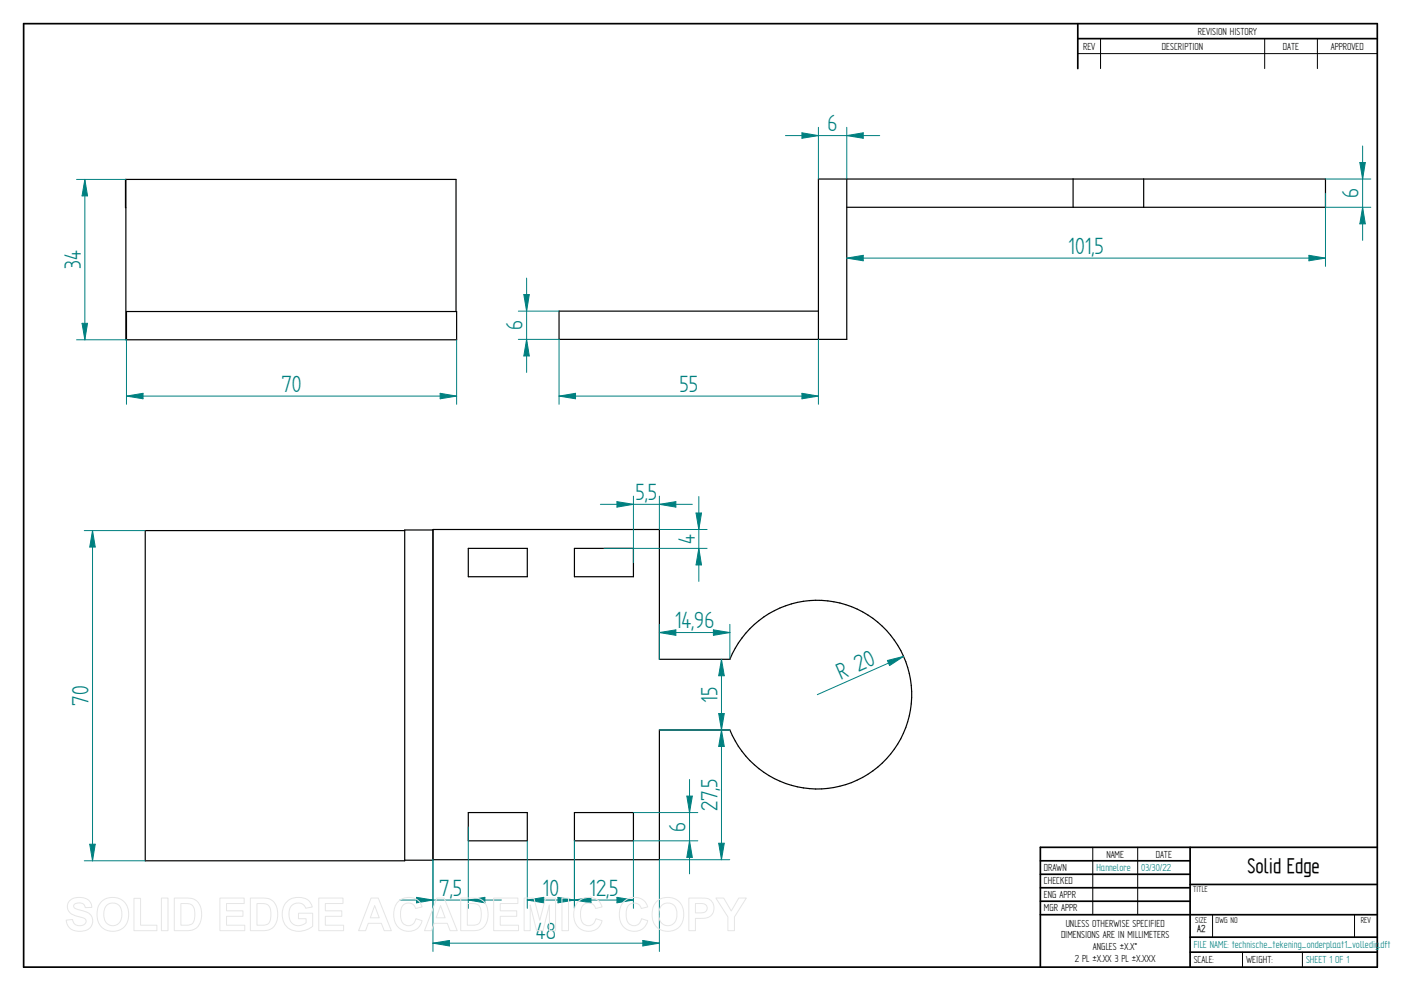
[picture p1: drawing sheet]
<svg xmlns="http://www.w3.org/2000/svg" width="594mm" height="420mm" viewBox="0 0 594 420" stroke-linecap="round" stroke-linejoin="round" font-family="sans-serif">
<g fill="none" stroke="#000" stroke-width=".72">
<path d="M10 10h574v400h-574zM457 10v19.1M457 16.4h127M504.6 359.2v50.8M584 359.2h-142.9v50.8M441.1 365h63.5M441.1 370.7h63.5M441.1 376.4h63.5M504.6 375h79.4M441.1 382.1h63.5M441.1 387.8h142.9M504.6 397.3h79.4"/>
<path d="M504.6 403.7h79.4"/>
</g>
<path d="M466.7 16.4v12.7M536.3 16.4v12.7M558.6 16.4v12.7M457 22.7h127M463.4 359.2v28.6M482.4 359.2v28.6M514.2 387.9v9.4M574.4 387.9v9.4M526.9 403.7v6.3M552.3 403.7v6.3" fill="none" stroke="#000" stroke-width=".42"/>
<path d="M53.4 76.1v68h140.2v-12h-140v12M359.1 75.9v68h-122v-12h109.9M455 75.9v12M485 75.9v12M53.4 88.1l-.2-12h140.2v56M359.1 87.9h203v-12h-215.1v68M183.6 224.7h-12v140.3h-110v-140h110M198.6 232.5h25v12h-25zM243.6 232.5h25v12h-25zM198.6 344.5h25v12h-25zM243.6 344.5h25v12h-25zM183.6 364.5h96v-55h29.9a40 40 0 0 0 61.4 16.8 40 40 0 0 0 0-63.6 40 40 0 0 0-61.4 16.8h-29.9v-55h-96v140.2h-12" fill="none" stroke="#000" stroke-width=".51"/>
<path d="M237.1 143.9v27.5M347 143.9v27.5M340.1 166.8l6.9 1.1-6.9 1.2z" fill="none" stroke="#008080" stroke-width=".42"/>
<path d="M340.1 166.8l6.9 1.1-6.9 1.2z" fill="#008080"/>
<path d="M237.1 167.9l6.9-1.1v2.3z" fill="none" stroke="#008080" stroke-width=".42"/>
<path d="M237.1 167.9l6.9-1.1v2.3z" fill="#008080"/>
<path d="M53.6 144.1v27.3M193.6 144.1v27.3M186.6 166.8l7 1.1-7 1.2zM237.1 167.9h109.9" fill="none" stroke="#008080" stroke-width=".42"/>
<path d="M186.6 166.8l7 1.1-7 1.2z" fill="#008080"/>
<path d="M53.6 167.9l7.1-1.1v2.3z" fill="none" stroke="#008080" stroke-width=".42"/>
<path d="M53.6 167.9l7.1-1.1v2.3z" fill="#008080"/>
<path d="M32.5 76.1h20.9M34.8 137.1h2.3l-1.1 7zM32.5 144.1h20.9M53.6 167.9h140" fill="none" stroke="#008080" stroke-width=".42"/>
<path d="M34.8 137.1h2.3l-1.1 7z" fill="#008080"/>
<path d="M36 76.1l1.1 7h-2.3z" fill="none" stroke="#008080" stroke-width=".42"/>
<path d="M36 76.1l1.1 7h-2.3z" fill="#008080"/>
<path d="M36 76.1v68M383.2 278.3l-36.6 16.2M376.3 280l6.9-1.7-6 3.9z" fill="none" stroke="#008080" stroke-width=".42"/>
<path d="M376.3 280l6.9-1.7-6 3.9z" fill="#008080"/>
<path d="M35.7 225h25.9M39.2 225l1.2 6.9h-2.3zM35.7 365h25.9" fill="none" stroke="#008080" stroke-width=".42"/>
<path d="M39.2 225l1.2 6.9h-2.3z" fill="#008080"/>
<path d="M38.1 357.9h2.3l-1.2 7.1z" fill="none" stroke="#008080" stroke-width=".42"/>
<path d="M38.1 357.9h2.3l-1.2 7.1z" fill="#008080"/>
<path d="M340.1 56.3l6.9 1.2-6.9 1.1zM347 54v21.9M359.1 54v21.9M39.2 225v140" fill="none" stroke="#008080" stroke-width=".42"/>
<path d="M340.1 56.3l6.9 1.2-6.9 1.1z" fill="#008080"/>
<path d="M359.1 57.5l6.9-1.2v2.3z" fill="none" stroke="#008080" stroke-width=".42"/>
<path d="M359.1 57.5l6.9-1.2v2.3z" fill="#008080"/>
<path d="M333.1 57.5h39.9M219.8 131.9h17.3M222.1 124.9h2.3l-1.1 7zM219.8 143.9h17.3" fill="none" stroke="#008080" stroke-width=".42"/>
<path d="M222.1 124.9h2.3l-1.1 7z" fill="#008080"/>
<path d="M223.3 143.9l1.1 7h-2.3z" fill="none" stroke="#008080" stroke-width=".42"/>
<path d="M223.3 143.9l1.1 7h-2.3z" fill="#008080"/>
<path d="M562.1 75.9h19.2M562.1 87.9h19.2M577.8 87.9l1.1 7h-2.3zM223.3 117.9v40" fill="none" stroke="#008080" stroke-width=".42"/>
<path d="M577.8 87.9l1.1 7h-2.3z" fill="#008080"/>
<path d="M576.6 68.9h2.3l-1.1 7z" fill="none" stroke="#008080" stroke-width=".42"/>
<path d="M576.6 68.9h2.3l-1.1 7z" fill="#008080"/>
<path d="M577.8 61.9v40M562.1 81.9v31M359.1 109.4l6.9-1.2v2.4z" fill="none" stroke="#008080" stroke-width=".42"/>
<path d="M359.1 109.4l6.9-1.2v2.4z" fill="#008080"/>
<path d="M555 108.2l7.1 1.2-7.1 1.2z" fill="none" stroke="#008080" stroke-width=".42"/>
<path d="M555 108.2l7.1 1.2-7.1 1.2z" fill="#008080"/>
<path d="M359.1 109.4h203M243.6 356.5v28.6M268.6 356.5v28.6M261.6 380.4l7 1.2-7 1.2z" fill="none" stroke="#008080" stroke-width=".42"/>
<path d="M261.6 380.4l7 1.2-7 1.2z" fill="#008080"/>
<path d="M243.6 381.6l7-1.2v2.4z" fill="none" stroke="#008080" stroke-width=".42"/>
<path d="M243.6 381.6l7-1.2v2.4z" fill="#008080"/>
<path d="M279.6 268.2l7-1.2v2.4zM279.6 264.7v14.8M309.5 264.7v14.8M243.6 381.6h25" fill="none" stroke="#008080" stroke-width=".42"/>
<path d="M279.6 268.2l7-1.2v2.4z" fill="#008080"/>
<path d="M302.5 267l7 1.2-7 1.2z" fill="none" stroke="#008080" stroke-width=".42"/>
<path d="M302.5 267l7 1.2-7 1.2z" fill="#008080"/>
<path d="M261.6 212.7l7 1.1-7 1.2zM268.6 210.4v28.1M279.6 210.4v14.1M279.6 268.2h29.9" fill="none" stroke="#008080" stroke-width=".42"/>
<path d="M261.6 212.7l7 1.1-7 1.2z" fill="#008080"/>
<path d="M279.6 213.8l7-1.1v2.3z" fill="none" stroke="#008080" stroke-width=".42"/>
<path d="M279.6 213.8l7-1.1v2.3z" fill="#008080"/>
<path d="M254.6 213.8h39M256.1 232.5h43.7M279.6 224.5h20.2M296.3 232.5l1.2 7h-2.4z" fill="none" stroke="#008080" stroke-width=".42"/>
<path d="M296.3 232.5l1.2 7h-2.4z" fill="#008080"/>
<path d="M295.1 217.5h2.4l-1.2 7z" fill="none" stroke="#008080" stroke-width=".42"/>
<path d="M295.1 217.5h2.4l-1.2 7z" fill="#008080"/>
<path d="M296.3 210.5v36M223.6 356.5v28.6M243.6 356.5v28.6M223.6 381.6l7-1.2v2.4z" fill="none" stroke="#008080" stroke-width=".42"/>
<path d="M223.6 381.6l7-1.2v2.4z" fill="#008080"/>
<path d="M236.6 380.4l7 1.2-7 1.2z" fill="none" stroke="#008080" stroke-width=".42"/>
<path d="M236.6 380.4l7 1.2-7 1.2z" fill="#008080"/>
<path d="M183.6 364.5v38.9M279.6 364.5v38.9M183.6 399.9l7-1.2v2.4zM223.6 381.6h20" fill="none" stroke="#008080" stroke-width=".42"/>
<path d="M183.6 399.9l7-1.2v2.4z" fill="#008080"/>
<path d="M272.6 398.7l7 1.2-7 1.2z" fill="none" stroke="#008080" stroke-width=".42"/>
<path d="M272.6 398.7l7 1.2-7 1.2z" fill="#008080"/>
<path d="M305.9 279.5l1.2 7h-2.3zM183.6 399.9h96" fill="none" stroke="#008080" stroke-width=".42"/>
<path d="M305.9 279.5l1.2 7h-2.3z" fill="#008080"/>
<path d="M304.8 302.5h2.3l-1.2 7z" fill="none" stroke="#008080" stroke-width=".42"/>
<path d="M304.8 302.5h2.3l-1.2 7z" fill="#008080"/>
<path d="M305.9 279.5v30M279.6 309.5h29.8M305.9 309.5l1.2 7h-2.3zM279.6 364.5h29.8" fill="none" stroke="#008080" stroke-width=".42"/>
<path d="M305.9 309.5l1.2 7h-2.3z" fill="#008080"/>
<path d="M304.8 357.5h2.3l-1.2 7z" fill="none" stroke="#008080" stroke-width=".42"/>
<path d="M304.8 357.5h2.3l-1.2 7z" fill="#008080"/>
<path d="M305.9 309.5v55M291.2 337.5h2.4l-1.2 7zM268.6 344.5h27.3M268.6 356.5h27.3" fill="none" stroke="#008080" stroke-width=".42"/>
<path d="M291.2 337.5h2.4l-1.2 7z" fill="#008080"/>
<path d="M292.4 356.5l1.2 7h-2.4z" fill="none" stroke="#008080" stroke-width=".42"/>
<path d="M292.4 356.5l1.2 7h-2.4z" fill="#008080"/>
<path d="M292.4 330.5v40M198.6 350.5v34.6M183.6 364.5v20.6M176.6 380.4l7 1.2-7 1.2z" fill="none" stroke="#008080" stroke-width=".42"/>
<path d="M176.6 380.4l7 1.2-7 1.2z" fill="#008080"/>
<path d="M198.6 381.6l7-1.2v2.4z" fill="none" stroke="#008080" stroke-width=".42"/>
<path d="M198.6 381.6l7-1.2v2.4z" fill="#008080"/>
<path d="M169.6 381.6h43" fill="none" stroke="#008080" stroke-width=".42"/>
<g fill="none" stroke="#e6e6e6" stroke-width=".42">
<path d="M29.7 381.7a6.6 6.6 0 0 1 8.6 .8l.6 2.2-2.8 .1a2.76 2.76 0 0 0-2.1-2 2.76 2.76 0 0 0-2.7 1.1 1.65 1.65 0 0 0 1.7 1.7l1.8 .5a4.4 4.4 0 0 1 4 2.4 4.4 4.4 0 0 1-.4 4.7 6.9 6.9 0 0 1-9.4-.4l-.9-2.7 2.7-.3a2.99 2.99 0 0 0 2.6 2.7 2.99 2.99 0 0 0 3.1-1.9 2.64 2.64 0 0 0-2.9-1.9 5 5 0 0 1-5-4.4l.3-1.6zM43 382.3a6.9 6.9 0 0 1 8.4-.9 6.9 6.9 0 0 1 3 7.9 6.8 6.8 0 0 1-8.1 5.4 6.8 6.8 0 0 1-5.1-8.3 6.2 6.2 0 0 1 1.8-4.1zM45.4 383.7a3.9 3.9 0 0 1 4.5-.3 3.9 3.9 0 0 1 1.8 4.2 3.9 3.9 0 0 1-2.2 4.5 3.9 3.9 0 0 1-4.7-1.3 6.4 6.4 0 0 1 .6-7.1zM56.8 380.9h2.8v11.4h6.9v2.3h-9.7zM68.4 380.7h2.8v13.9h-2.8zM73.9 380.7h5.1a5.8 5.8 0 0 1 6.5 6.5 6.1 6.1 0 0 1-6.3 7.4h-5.3zM76.7 383.1h1.9a3.4 3.4 0 0 1 4 3.9v1.3a3.2 3.2 0 0 1-3.8 4h-2.1zM93.3 380.7h10.2v2.4h-7.5v3.1h7v2.3h-7v3.8h7.8v2.3h-10.5zM106.2 380.7h5a5.8 5.8 0 0 1 6.6 6.5 6.1 6.1 0 0 1-6.4 7.4h-5.2zM109 383.1h1.8a3.4 3.4 0 0 1 4.1 3.9v1.3a3.2 3.2 0 0 1-3.9 4h-2zM121.7 382.3a7.4 7.4 0 0 1 9.7 .1l1 2.2-2.8 .5a3.8 3.8 0 0 0-4.6-2 3.8 3.8 0 0 0-2.5 4.4 4.3 4.3 0 0 0 2.3 4.6 4.3 4.3 0 0 0 5-.9v-1.7h-3.2v-2.3h6v5.5a8.2 8.2 0 0 1-11.8-.9 8.4 8.4 0 0 1 .9-9.5zM135.2 380.7h10.3v2.4h-7.5v3.1h6.9v2.3h-6.9v3.8h7.7v2.3h-10.5z"/>
<path d="M157.3 380.7h3.1l5.5 13.9h-3l-1.2-3.1h-5.5l-1.2 3.1h-2.9zM158.9 384l1.9 5.1h-3.8zM168.7 382.4a6 6 0 0 1 10.3 2.1l-2.8 .7a3.3 3.3 0 0 0-3.9-2.2 3.3 3.3 0 0 0-2.4 3.8 4.6 4.6 0 0 0 2.4 5.5 3.2 3.2 0 0 0 4.1-2.8l2.6 .9a6.2 6.2 0 0 1-7.2 4.3 6.2 6.2 0 0 1-4.8-6.9 7.6 7.6 0 0 1 1.7-5.4zM185.3 380.7h3l5.6 13.9h-3l-1.3-3.1h-5.5l-1.1 3.1h-3zM186.8 384l2 5.1h-3.9zM195.4 380.7h5a5.8 5.8 0 0 1 6.5 6.5 6.1 6.1 0 0 1-6.3 7.4h-5.2zM198.2 383.1h1.8a3.4 3.4 0 0 1 4.1 3.9v1.3a3.2 3.2 0 0 1-3.9 4h-2zM209.3 380.7h10.3v2.4h-7.5v3.1h7v2.3h-7v3.8h7.8v2.3h-10.6zM222.2 380.7h4.2l2.5 9.5 2.4-9.5h4.3v13.9h-2.6v-10.9l-2.8 10.9h-2.7l-2.7-10.9v10.9h-2.6zM238.3 380.7h2.8v13.9h-2.8zM245.1 382.4a6 6 0 0 1 10.2 2.1l-2.7 .7a3.3 3.3 0 0 0-4-2.2 3.3 3.3 0 0 0-2.4 3.8 4.6 4.6 0 0 0 2.4 5.5 3.2 3.2 0 0 0 4.1-2.8l2.6 .9a6.2 6.2 0 0 1-7.2 4.3 6.2 6.2 0 0 1-4.8-6.9 7.6 7.6 0 0 1 1.8-5.4zM264.4 382.4a6 6 0 0 1 10.3 2.1l-2.8 .7a3.3 3.3 0 0 0-3.9-2.2 3.3 3.3 0 0 0-2.5 3.8 4.6 4.6 0 0 0 2.4 5.5 3.2 3.2 0 0 0 4.1-2.8l2.7 .9a6.2 6.2 0 0 1-7.2 4.3 6.2 6.2 0 0 1-4.9-6.9 7.6 7.6 0 0 1 1.8-5.4z"/>
<path d="M278.4 382.3a6.9 6.9 0 0 1 8.4-.9 6.9 6.9 0 0 1 3 7.9 6.8 6.8 0 0 1-8.1 5.4 6.8 6.8 0 0 1-5.1-8.3 6.2 6.2 0 0 1 1.8-4.1zM280.8 383.7a3.9 3.9 0 0 1 4.5-.3 3.9 3.9 0 0 1 1.8 4.2 3.9 3.9 0 0 1-2.2 4.5 3.9 3.9 0 0 1-4.8-1.3 6.4 6.4 0 0 1 .7-7.1zM292.1 380.7h5.3a4.4 4.4 0 0 1 5.4 4.4 4.4 4.4 0 0 1-5.5 4.3h-2.4v5.2h-2.8zM294.9 383.1h1.9a2.15 2.15 0 0 1 2.6 .6 2.15 2.15 0 0 1 0 2.7 3.7 3.7 0 0 1-3 .7h-1.5zM303.6 380.7h3.3l3.2 5.5 3.2-5.5h3.2l-5.1 8v5.9h-2.8v-5.9z"/>
</g>
<g font-size="11.3" fill="#008080">
<text x="350.9" y="55.7">6</text>
<text x="576" y="84" transform="rotate(-90 576 84)">6</text>
<text x="453" y="107.7">101,5</text>
<text x="34.2" y="114" transform="rotate(-90 34.2 114)">34</text>
<text x="221.5" y="140" transform="rotate(-90 221.5 140)">6</text>
<text x="119.3" y="166.2">70</text>
<text x="288.1" y="166.2">55</text>
<text x="269.5" y="212.1">5,5</text>
<text x="294.6" y="230.6" transform="rotate(-90 294.6 230.6)">4</text>
<text x="286.1" y="266.4">14,96</text>
<text x="356.5" y="288.2" transform="rotate(-24 356.5 288.2)">R 20</text>
<text x="37.5" y="299.3" transform="rotate(-90 37.5 299.3)">70</text>
<text x="304.2" y="297.9" transform="rotate(-90 304.2 297.9)">15</text>
<text x="304.2" y="344" transform="rotate(-90 304.2 344)">27,5</text>
<text x="290.7" y="352.6" transform="rotate(-90 290.7 352.6)">6</text>
<text x="186.3" y="379.9">7,5</text>
<text x="230.1" y="379.9">10</text>
<text x="249.9" y="379.9">12,5</text>
<text x="227.3" y="398.1">48</text>
</g>
<text font-size="10.1" x="529" y="370.2">Solid Edge</text>
<g font-size="4.9">
<text x="507.9" y="14.7">REVISION HISTORY</text>
<text x="459.3" y="21">REV</text>
<text x="492.7" y="21">DESCRIPTION</text>
<text x="544" y="21">DATE</text>
<text x="564.3" y="21">APPROVED</text>
<text x="469.1" y="363.6">NAME</text>
<text x="490.1" y="363.6">DATE</text>
<text x="442.7" y="369.3">DRAWN</text>
<text x="442.7" y="375">CHECKED</text>
<text x="442.7" y="380.7">ENG APPR</text>
<text x="442.7" y="386.4">MGR APPR</text>
<text x="451.9" y="392.9">UNLESS OTHERWISE SPECIFIED</text>
<text x="449.9" y="397.9">DIMENSIONS ARE IN MILLIMETERS</text>
<text x="455.7" y="407.8">2 PL ±X.XX 3 PL ±X.XXX</text>
<text x="463.5" y="402.9">ANGLES ±X.X°</text>
<text x="506.2" y="408.3">SCALE:</text>
<text x="528.4" y="408.3">WEIGHT:</text>
</g>
<g font-size="4.9" fill="#008080">
<text x="464.9" y="369.3">Hannelore</text>
<text x="483.9" y="369.3">03/30/22</text>
<text x="506.2" y="402">FILE NAME: technische_tekening_onderplaat1_volledig.dft</text>
<text x="553.8" y="408.4">SHEET 1 OF 1</text>
</g>
<text font-size="4.8" x="507.7" y="395.3">A2</text>
<g font-size="4.1">
<text x="505.9" y="378.3">TITLE</text>
<text x="506.9" y="391.1">SIZE</text>
<text x="515.4" y="391.1">DWG NO</text>
<text x="577" y="391.1">REV</text>
</g>
</svg>
